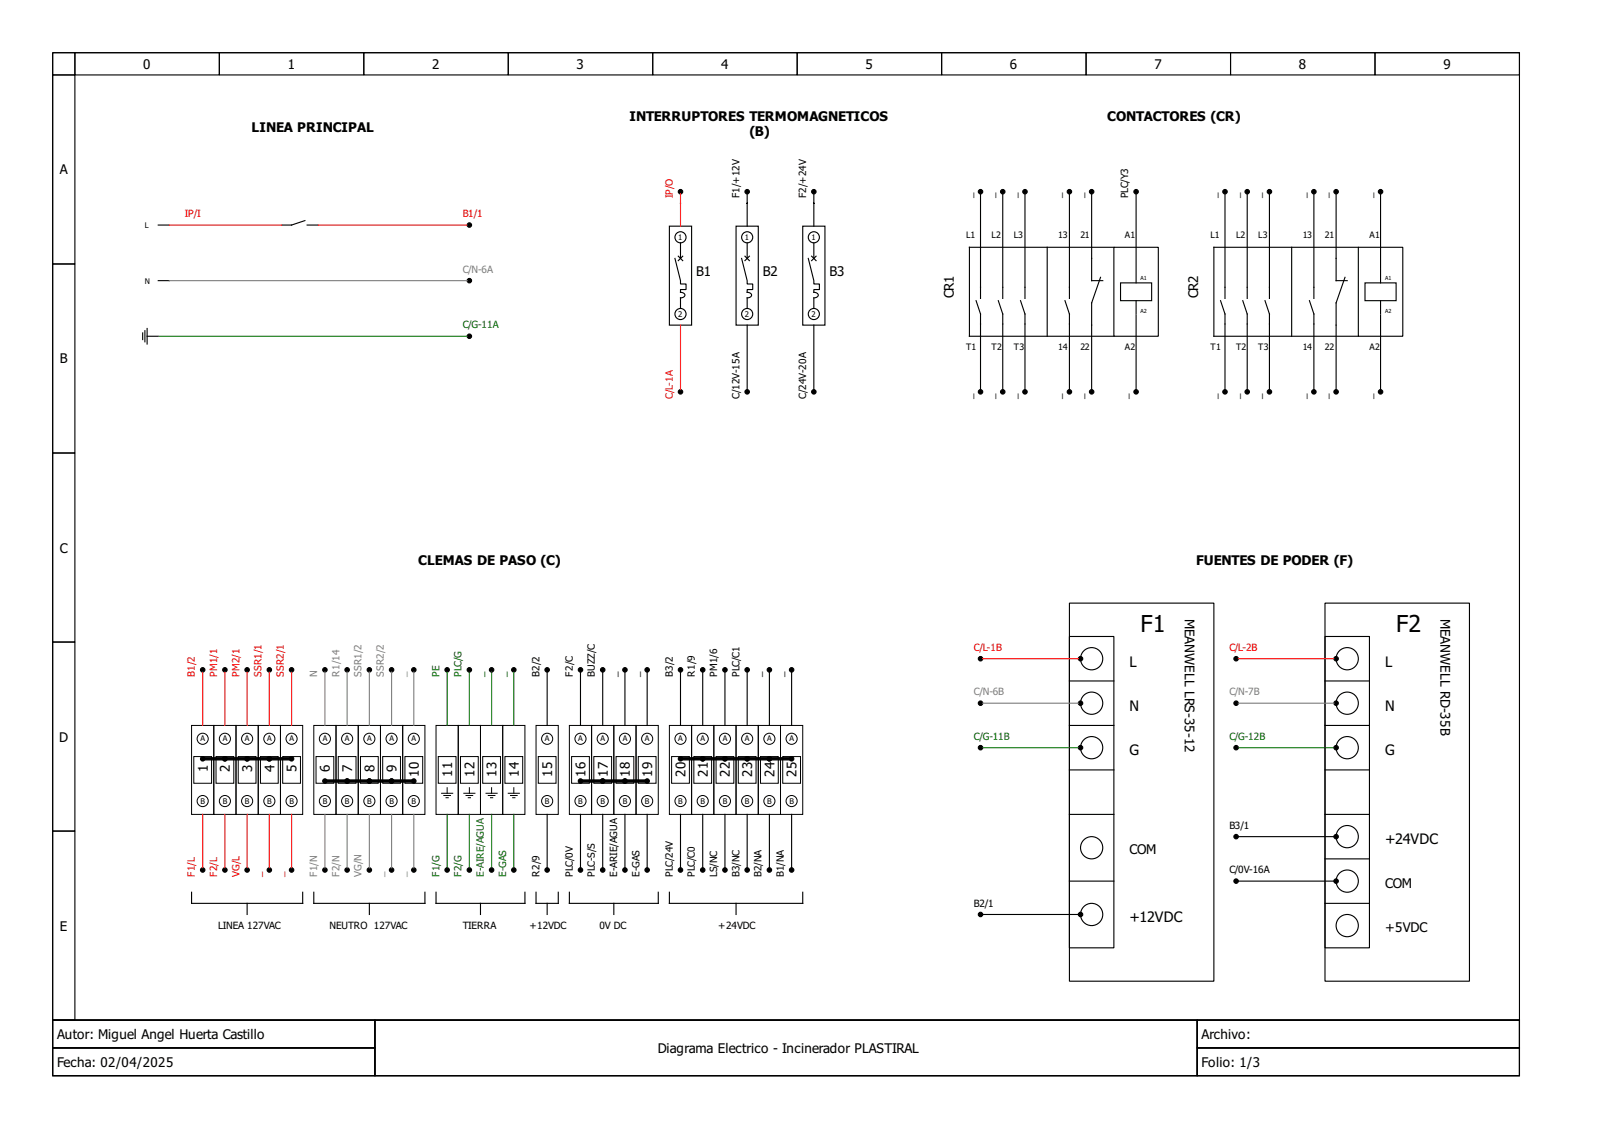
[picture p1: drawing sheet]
<svg xmlns="http://www.w3.org/2000/svg" width="297mm" height="210mm" viewBox="0 0 297 210" stroke-linecap="round" stroke-linejoin="round" font-family="sans-serif">
<g fill="none" stroke="#000" stroke-width=".21">
<path d="M9.8 9.8h272.6v179.7h-272.6zM9.8 9.8h4.1v4.1h-4.1zM9.8 13.9h4.1v35.1h-4.1zM13.9 9.8h26.9v4.1h-26.9zM40.8 9.8h26.8v4.1h-26.8zM67.6 9.8h26.9v4.1h-26.9zM94.5 9.8h26.8v4.1h-26.8zM121.3 9.8h26.9v4.1h-26.9zM148.2 9.8h26.8v4.1h-26.8zM175 9.8h26.9v4.1h-26.9zM201.9 9.8h26.8v4.1h-26.8zM228.7 9.8h26.9v4.1h-26.9z"/>
<path d="M255.6 9.8h26.8v4.1h-26.8zM138.9 36v6M151.3 36v6M182.3 36v19.4M186.4 36v19.4M190.5 36v19.4M198.8 36v19.4M202.9 36v16.1h2.1M211.2 36v13.9M227.7 36v19.4M231.8 36v19.4M236 36v19.4"/>
<path d="M244.2 36v19.4M248.4 36v16.1h2M256.6 36v13.9M9.8 49h4.1v35.1h-4.1zM29.4 41.8h2.1M29.4 52.1h2.1M56.7 41l-2.5 .8h-1.9M57.1 41.8h2.1M124.4 42h4.2v18.4h-4.2zM125.5 48l1 4.1v.7h1v1h-1v.5a.62 .62 0 0 1 .8 .7l-.8 .3v2M126.1 47.6l.8 .8M126.5 45.1v2.9"/>
<path d="M126.9 47.6l-.8 .8M136.8 42h4.2v18.4h-4.2zM137.9 48l1 4.1v.7h1v1h-1v.5a.62 .62 0 0 1 .7 .7l-.7 .3v2M138.5 47.6l.8 .8M138.9 45.1v2.9M139.3 47.6l-.8 .8M149.2 42h4.1v18.4h-4.1zM150.2 48l1.1 4.1v.7h1v1h-1v.5a.62 .62 0 0 1 .7 .7l-.7 .3v2M150.9 47.6l.8 .8M151.3 45.1v2.9M151.7 47.6l-.8 .8M181.4 55.9l.9 2.4v14.1"/>
<path d="M185.6 55.9l.8 2.4v14.1M189.7 55.9l.8 2.4v14.1M194.7 45.9v16.6M198 55.9l.8 2.4v14.1M204.6 51.5l-1.7 4.8v16.1M207 45.9h8.3v16.6h-8.3zM207 45.9h-26.8v16.6h26.8M208.3 52.5h5.8v3.4h-5.8zM211.2 58.5v13.9M211.2 50.1v2.4M211.2 55.9v2.4M226.9 55.9l.8 2.4v14.1"/>
<path d="M231 55.9l.8 2.4v14.1M235.1 55.9l.9 2.4v14.1M240.1 45.9v16.6M243.4 55.9l.8 2.4v14.1M250 51.5l-1.6 4.8v16.1M252.5 45.9h8.3v16.6h-8.3zM252.5 45.9h-26.9v16.6h26.9M253.7 52.5h5.8v3.4h-5.8zM256.6 58.5v13.9M256.6 50.1v2.4M256.6 55.9v2.4M26.5 61.8v1.3"/>
<path d="M26.9 61.4v2.1M27.3 62.5h2.1M27.3 61v2.9M138.9 60.4v12M151.3 60.4v12M9.8 84.1h4.1v35.2h-4.1zM9.8 119.3h4.1v35.1h-4.1zM198.8 112h26.8v70.3h-26.8zM198.8 118.2h8.2v57.9h-8.2zM246.3 112h26.8v70.3h-26.8zM246.3 118.2h8.3v57.9h-8.3zM101.7 124.8v10"/>
<path d="M107.9 124.8v10M112 124.8v10M116.2 124.8v10M120.3 124.8v10M126.5 124.8v10M130.6 124.8v10M134.8 124.8v10M138.9 124.8v10M143 124.8v10M147.1 124.8v10M198.8 134.8h8.2M198.8 126.5h8.2"/>
<path d="M246.3 134.8h8.3M246.3 126.5h8.3M9.8 154.4h4.1v35.1h-4.1zM101.7 151.3v9.9M107.9 151.3v9.9M112 151.3v9.9M116.2 151.3v9.9M120.3 151.3v9.9M126.5 151.3v9.9M130.6 151.3v9.9M134.8 151.3v9.9M138.9 151.3v9.9"/>
<path d="M143 151.3v9.9M147.1 151.3v9.9M198.8 151.3h8.2M198.8 143h8.2M230.2 155.4h17.7M246.3 159.5h8.3M246.3 151.3h8.3M246.3 143h8.3M35.6 165.7v2.1h20.7v-2.1M45.9 167.8v2.1M58.3 165.7v2.1h20.7v-2.1M68.7 167.8v2.1"/>
<path d="M81.1 165.7v2.1h16.5v-2.1M89.3 167.8v2.1M99.6 165.7v2.1h4.2v-2.1M101.7 167.8v2.1M105.8 165.7v2.1h16.6v-2.1M114.1 167.8v2.1M124.4 165.7v2.1h24.8v-2.1M136.8 167.8v2.1M182.7 169.9h17.7M198.8 163.7h8.2M230.2 163.7h17.7M246.3 167.8h8.3"/>
<path d="M9.8 189.5h272.6v10.3h-272.6zM9.8 189.5h59.9v5.2h-59.9zM9.8 194.7h59.9v5.1h-59.9zM69.7 189.5h152.8v10.3h-152.8zM222.5 189.5h59.9v5.2h-59.9zM222.5 194.7h59.9v5.1h-59.9z"/>
<circle cx="126.5" cy="44.1" r="1.03"/>
<circle cx="126.5" cy="58.3" r="1.03"/>
<circle cx="138.9" cy="44.1" r="1.03"/>
<circle cx="138.9" cy="58.3" r="1.03"/>
<circle cx="151.3" cy="44.1" r="1.03"/>
<circle cx="151.3" cy="58.3" r="1.03"/>
<circle cx="202.9" cy="122.4" r="2.07"/>
<circle cx="202.9" cy="130.6" r="2.07"/>
<circle cx="202.9" cy="138.9" r="2.07"/>
<circle cx="250.4" cy="122.4" r="2.07"/>
<circle cx="250.4" cy="138.9" r="2.07"/>
<circle cx="250.4" cy="130.6" r="2.07"/>
<circle cx="202.9" cy="157.5" r="2.07"/>
<circle cx="250.4" cy="155.4" r="2.07"/>
<circle cx="202.9" cy="169.9" r="2.07"/>
<circle cx="250.4" cy="163.7" r="2.07"/>
<circle cx="250.4" cy="171.9" r="2.07"/>
</g>
<g fill="#000" stroke="#000" stroke-width=".21">
<path d="M37.7 140.7h4.1v.5h-4.1z" fill-rule="evenodd"/>
<path d="M41.8 140.7h4.1v.5h-4.1z" fill-rule="evenodd"/>
<path d="M45.9 140.7h4.2v.5h-4.2z" fill-rule="evenodd"/>
<path d="M50.1 140.7h4.1v.5h-4.1z" fill-rule="evenodd"/>
<path d="M60.4 144.9h4.1v.4h-4.1z" fill-rule="evenodd"/>
<path d="M64.5 144.9h4.2v.4h-4.2z" fill-rule="evenodd"/>
<path d="M68.7 144.9h4.1v.4h-4.1z" fill-rule="evenodd"/>
<path d="M72.8 144.9h4.1v.4h-4.1z" fill-rule="evenodd"/>
<path d="M107.9 144.9h4.1v.4h-4.1z" fill-rule="evenodd"/>
<path d="M112 144.9h4.2v.4h-4.2z" fill-rule="evenodd"/>
<path d="M116.2 144.9h4.1v.4h-4.1z" fill-rule="evenodd"/>
<path d="M126.5 140.7h4.1v.5h-4.1z" fill-rule="evenodd"/>
<path d="M130.6 140.7h4.2v.5h-4.2z" fill-rule="evenodd"/>
<path d="M134.8 140.7h4.1v.5h-4.1z" fill-rule="evenodd"/>
<path d="M138.9 140.7h4.1v.5h-4.1z" fill-rule="evenodd"/>
<path d="M143 140.7h4.1v.5h-4.1z" fill-rule="evenodd"/>
<circle cx="126.5" cy="35.6" r=".41"/>
<circle cx="138.9" cy="35.6" r=".41"/>
<circle cx="151.3" cy="35.6" r=".41"/>
<circle cx="182.3" cy="35.6" r=".41"/>
<circle cx="186.4" cy="35.6" r=".41"/>
<circle cx="190.5" cy="35.6" r=".41"/>
<circle cx="198.8" cy="35.6" r=".41"/>
<circle cx="202.9" cy="35.6" r=".41"/>
<circle cx="211.2" cy="35.6" r=".41"/>
<circle cx="227.7" cy="35.6" r=".41"/>
<circle cx="231.8" cy="35.6" r=".41"/>
<circle cx="236" cy="35.6" r=".41"/>
<circle cx="244.2" cy="35.6" r=".41"/>
<circle cx="248.4" cy="35.6" r=".41"/>
<circle cx="256.6" cy="35.6" r=".41"/>
<circle cx="87.2" cy="41.8" r=".41"/>
<circle cx="87.2" cy="52.1" r=".41"/>
<circle cx="87.2" cy="62.5" r=".41"/>
<circle cx="126.5" cy="72.8" r=".41"/>
<circle cx="138.9" cy="72.8" r=".41"/>
<circle cx="151.3" cy="72.8" r=".41"/>
<circle cx="182.3" cy="72.8" r=".41"/>
<circle cx="186.4" cy="72.8" r=".41"/>
<circle cx="190.5" cy="72.8" r=".41"/>
<circle cx="198.8" cy="72.8" r=".41"/>
<circle cx="202.9" cy="72.8" r=".41"/>
<circle cx="211.2" cy="72.8" r=".41"/>
<circle cx="227.7" cy="72.8" r=".41"/>
<circle cx="231.8" cy="72.8" r=".41"/>
<circle cx="236" cy="72.8" r=".41"/>
<circle cx="244.2" cy="72.8" r=".41"/>
<circle cx="248.4" cy="72.8" r=".41"/>
<circle cx="256.6" cy="72.8" r=".41"/>
<circle cx="37.7" cy="124.4" r=".41"/>
<circle cx="41.8" cy="124.4" r=".41"/>
<circle cx="45.9" cy="124.4" r=".41"/>
<circle cx="50.1" cy="124.4" r=".41"/>
<circle cx="54.2" cy="124.4" r=".41"/>
<circle cx="60.4" cy="124.4" r=".41"/>
<circle cx="64.5" cy="124.4" r=".41"/>
<circle cx="68.7" cy="124.4" r=".41"/>
<circle cx="72.8" cy="124.4" r=".41"/>
<circle cx="76.9" cy="124.4" r=".41"/>
<circle cx="83.1" cy="124.4" r=".41"/>
<circle cx="87.2" cy="124.4" r=".41"/>
<circle cx="91.4" cy="124.4" r=".41"/>
<circle cx="95.5" cy="124.4" r=".41"/>
<circle cx="101.7" cy="124.4" r=".41"/>
<circle cx="107.9" cy="124.4" r=".41"/>
<circle cx="112" cy="124.4" r=".41"/>
<circle cx="116.2" cy="124.4" r=".41"/>
<circle cx="120.3" cy="124.4" r=".41"/>
<circle cx="126.5" cy="124.4" r=".41"/>
<circle cx="130.6" cy="124.4" r=".41"/>
<circle cx="134.8" cy="124.4" r=".41"/>
<circle cx="138.9" cy="124.4" r=".41"/>
<circle cx="143" cy="124.4" r=".41"/>
<circle cx="147.1" cy="124.4" r=".41"/>
<circle cx="182.3" cy="130.6" r=".41"/>
<circle cx="182.3" cy="122.4" r=".41"/>
<circle cx="182.3" cy="138.9" r=".41"/>
<circle cx="200.9" cy="122.4" r=".41"/>
<circle cx="200.9" cy="138.9" r=".41"/>
<circle cx="200.9" cy="130.6" r=".41"/>
<circle cx="229.8" cy="130.6" r=".41"/>
<circle cx="229.8" cy="122.4" r=".41"/>
<circle cx="229.8" cy="138.9" r=".41"/>
<circle cx="248.4" cy="122.4" r=".41"/>
<circle cx="248.4" cy="138.9" r=".41"/>
<circle cx="248.4" cy="130.6" r=".41"/>
<circle cx="37.7" cy="141" r=".41"/>
<circle cx="41.8" cy="141" r=".41"/>
<circle cx="45.9" cy="141" r=".41"/>
<circle cx="50.1" cy="141" r=".41"/>
<circle cx="54.2" cy="141" r=".41"/>
<circle cx="60.4" cy="145.1" r=".41"/>
<circle cx="64.5" cy="145.1" r=".41"/>
<circle cx="68.7" cy="145.1" r=".41"/>
<circle cx="72.8" cy="145.1" r=".41"/>
<circle cx="76.9" cy="145.1" r=".41"/>
<circle cx="107.9" cy="145.1" r=".41"/>
<circle cx="112" cy="145.1" r=".41"/>
<circle cx="116.2" cy="145.1" r=".41"/>
<circle cx="120.3" cy="145.1" r=".41"/>
<circle cx="126.5" cy="141" r=".41"/>
<circle cx="130.6" cy="141" r=".41"/>
<circle cx="134.8" cy="141" r=".41"/>
<circle cx="138.9" cy="141" r=".41"/>
<circle cx="143" cy="141" r=".41"/>
<circle cx="147.1" cy="141" r=".41"/>
<circle cx="229.8" cy="155.4" r=".41"/>
<circle cx="248.4" cy="155.4" r=".41"/>
<circle cx="37.7" cy="161.6" r=".41"/>
<circle cx="41.8" cy="161.6" r=".41"/>
<circle cx="45.9" cy="161.6" r=".41"/>
<circle cx="50.1" cy="161.6" r=".41"/>
<circle cx="54.2" cy="161.6" r=".41"/>
<circle cx="60.4" cy="161.6" r=".41"/>
<circle cx="64.5" cy="161.6" r=".41"/>
<circle cx="68.7" cy="161.6" r=".41"/>
<circle cx="72.8" cy="161.6" r=".41"/>
<circle cx="76.9" cy="161.6" r=".41"/>
<circle cx="83.1" cy="161.6" r=".41"/>
<circle cx="87.2" cy="161.6" r=".41"/>
<circle cx="91.4" cy="161.6" r=".41"/>
<circle cx="95.5" cy="161.6" r=".41"/>
<circle cx="101.7" cy="161.6" r=".41"/>
<circle cx="107.9" cy="161.6" r=".41"/>
<circle cx="112" cy="161.6" r=".41"/>
<circle cx="116.2" cy="161.6" r=".41"/>
<circle cx="120.3" cy="161.6" r=".41"/>
<circle cx="126.5" cy="161.6" r=".41"/>
<circle cx="130.6" cy="161.6" r=".41"/>
<circle cx="134.8" cy="161.6" r=".41"/>
<circle cx="138.9" cy="161.6" r=".41"/>
<circle cx="143" cy="161.6" r=".41"/>
<circle cx="147.1" cy="161.6" r=".41"/>
<circle cx="182.3" cy="169.9" r=".41"/>
<circle cx="200.9" cy="169.9" r=".41"/>
<circle cx="229.8" cy="163.7" r=".41"/>
<circle cx="248.4" cy="163.7" r=".41"/>
</g>
<g fill="none" stroke="#000" stroke-width=".19">
<path d="M35.6 134.8h4.1v16.5h-4.1zM39.7 134.8h4.2v16.5h-4.2zM43.9 134.8h4.1v16.5h-4.1zM48 134.8h4.1v16.5h-4.1zM52.1 134.8h4.2v16.5h-4.2zM58.3 134.8h4.2v16.5h-4.2zM62.5 134.8h4.1v16.5h-4.1zM66.6 134.8h4.1v16.5h-4.1zM70.7 134.8h4.2v16.5h-4.2zM74.9 134.8h4.1v16.5h-4.1zM81.1 134.8h4.1v16.5h-4.1zM85.2 134.8h4.1v16.5h-4.1z"/>
<path d="M89.3 134.8h4.1v16.5h-4.1zM93.4 134.8h4.2v16.5h-4.2zM99.6 134.8h4.2v16.5h-4.2zM105.8 134.8h4.2v16.5h-4.2zM110 134.8h4.1v16.5h-4.1zM114.1 134.8h4.1v16.5h-4.1zM118.2 134.8h4.2v16.5h-4.2zM124.4 134.8h4.2v16.5h-4.2zM128.6 134.8h4.1v16.5h-4.1zM132.7 134.8h4.1v16.5h-4.1zM136.8 134.8h4.2v16.5h-4.2zM141 134.8h4.1v16.5h-4.1z"/>
<path d="M145.1 134.8h4.1v16.5h-4.1zM36 140.5h3.3v5h-3.3zM40.2 140.5h3.3v5h-3.3zM44.3 140.5h3.3v5h-3.3zM48.4 140.5h3.3v5h-3.3zM52.5 140.5h3.4v5h-3.4zM58.7 140.5h3.3v5h-3.3zM62.9 140.5h3.3v5h-3.3zM67 140.5h3.3v5h-3.3zM71.1 140.5h3.3v5h-3.3zM75.3 140.5h3.3v5h-3.3zM81.5 140.5h3.3v5h-3.3z"/>
<path d="M82.1 147.4h2M82.5 147.8h1.2M82.9 148.2h.4M83.1 146.3v1.1M85.6 140.5h3.3v5h-3.3zM86.2 147.4h2.1M86.6 147.8h1.3M87 148.2h.5M87.2 146.3v1.1M89.7 140.5h3.3v5h-3.3zM90.3 147.4h2.1M90.8 147.8h1.2"/>
<path d="M91.2 148.2h.4M91.4 146.3v1.1M93.9 140.5h3.3v5h-3.3zM94.5 147.4h2M94.9 147.8h1.2M95.3 148.2h.4M95.5 146.3v1.1M100.1 140.5h3.3v5h-3.3zM106.2 140.5h3.4v5h-3.4zM110.4 140.5h3.3v5h-3.3zM114.5 140.5h3.3v5h-3.3zM118.6 140.5h3.3v5h-3.3z"/>
<path d="M124.8 140.5h3.3v5h-3.3zM129 140.5h3.3v5h-3.3zM133.1 140.5h3.3v5h-3.3zM137.2 140.5h3.3v5h-3.3zM141.4 140.5h3.3v5h-3.3zM145.5 140.5h3.3v5h-3.3z"/>
<circle cx="37.7" cy="137.2" r="1.03"/>
<circle cx="41.8" cy="137.2" r="1.03"/>
<circle cx="45.9" cy="137.2" r="1.03"/>
<circle cx="50.1" cy="137.2" r="1.03"/>
<circle cx="54.2" cy="137.2" r="1.03"/>
<circle cx="60.4" cy="137.2" r="1.03"/>
<circle cx="64.5" cy="137.2" r="1.03"/>
<circle cx="68.7" cy="137.2" r="1.03"/>
<circle cx="72.8" cy="137.2" r="1.03"/>
<circle cx="76.9" cy="137.2" r="1.03"/>
<circle cx="101.7" cy="137.2" r="1.03"/>
<circle cx="107.9" cy="137.2" r="1.03"/>
<circle cx="112" cy="137.2" r="1.03"/>
<circle cx="116.2" cy="137.2" r="1.03"/>
<circle cx="120.3" cy="137.2" r="1.03"/>
<circle cx="126.5" cy="137.2" r="1.03"/>
<circle cx="130.6" cy="137.2" r="1.03"/>
<circle cx="134.8" cy="137.2" r="1.03"/>
<circle cx="138.9" cy="137.2" r="1.03"/>
<circle cx="143" cy="137.2" r="1.03"/>
<circle cx="147.1" cy="137.2" r="1.03"/>
<circle cx="37.7" cy="148.8" r="1.03"/>
<circle cx="41.8" cy="148.8" r="1.03"/>
<circle cx="45.9" cy="148.8" r="1.03"/>
<circle cx="50.1" cy="148.8" r="1.03"/>
<circle cx="54.2" cy="148.8" r="1.03"/>
<circle cx="60.4" cy="148.8" r="1.03"/>
<circle cx="64.5" cy="148.8" r="1.03"/>
<circle cx="68.7" cy="148.8" r="1.03"/>
<circle cx="72.8" cy="148.8" r="1.03"/>
<circle cx="76.9" cy="148.8" r="1.03"/>
<circle cx="101.7" cy="148.8" r="1.03"/>
<circle cx="107.9" cy="148.8" r="1.03"/>
<circle cx="112" cy="148.8" r="1.03"/>
<circle cx="116.2" cy="148.8" r="1.03"/>
<circle cx="120.3" cy="148.8" r="1.03"/>
<circle cx="126.5" cy="148.8" r="1.03"/>
<circle cx="130.6" cy="148.8" r="1.03"/>
<circle cx="134.8" cy="148.8" r="1.03"/>
<circle cx="138.9" cy="148.8" r="1.03"/>
<circle cx="143" cy="148.8" r="1.03"/>
<circle cx="147.1" cy="148.8" r="1.03"/>
</g>
<g fill="none" stroke="#7e7e7e" stroke-width=".21">
<path d="M31.5 52.1h55.3M60.4 124.8v10M64.5 124.8v10M68.7 124.8v10M72.8 124.8v10M76.9 124.8v10M182.7 130.6h17.7M230.2 130.6h17.7M60.4 151.3v9.9M64.5 151.3v9.9M68.7 151.3v9.9M72.8 151.3v9.9"/>
<path d="M76.9 151.3v9.9"/>
</g>
<g fill="none" stroke="#f00" stroke-width=".21">
<path d="M126.5 36v6M31.5 41.8h20.8M59.2 41.8h27.6M126.5 60.4v12M37.7 124.8v10M41.8 124.8v10M45.9 124.8v10M50.1 124.8v10M54.2 124.8v10M182.7 122.4h17.7M230.2 122.4h17.7M37.7 151.3v9.9"/>
<path d="M41.8 151.3v9.9M45.9 151.3v9.9M50.1 151.3v9.9M54.2 151.3v9.9"/>
</g>
<path d="M29.6 62.5h57.2M83.1 124.8v10M87.2 124.8v10M91.4 124.8v10M95.5 124.8v10M182.7 138.9h17.7M230.2 138.9h17.7M83.1 151.3v9.9M87.2 151.3v9.9M91.4 151.3v9.9M95.5 151.3v9.9" fill="none" stroke="#007100" stroke-width=".21"/>
<g font-size="4.3">
<text x="212" y="117.4">F1</text>
<text x="259.5" y="117.4">F2</text>
</g>
<g font-size="2.7">
<text x="209.9" y="123.8">L</text>
<text x="257.4" y="123.8">L</text>
<text x="209.9" y="132.1">N</text>
<text x="257.4" y="132.1">N</text>
<text x="209.9" y="140.3">G</text>
<text x="257.4" y="140.3">G</text>
<text x="257.4" y="156.9">+24VDC</text>
<text x="209.9" y="171.3">+12VDC</text>
</g>
<g font-size="2.5">
<text x="26.6" y="12.8">0</text>
<text x="53.5" y="12.8">1</text>
<text x="80.3" y="12.8">2</text>
<text x="107.2" y="12.8">3</text>
<text x="134" y="12.8">4</text>
<text x="160.9" y="12.8">5</text>
<text x="187.7" y="12.8">6</text>
<text x="214.6" y="12.8">7</text>
<text x="241.4" y="12.8">8</text>
<text x="268.3" y="12.8">9</text>
<text x="117" y="22.4">INTERRUPTORES TERMOMAGNETICOS</text>
<text x="205.8" y="22.4">CONTACTORES (CR)</text>
<text x="46.8" y="24.5">LINEA PRINCIPAL</text>
<text x="139.3" y="25.3">(B)</text>
<text x="11.1" y="32.4">A</text>
<text x="129.4" y="51.3">B1</text>
<text x="141.8" y="51.3">B2</text>
<text x="154.2" y="51.3">B3</text>
<text x="177.3" y="55.4" transform="rotate(-90 177.3 55.4)">CR1</text>
<text x="222.7" y="55.4" transform="rotate(-90 222.7 55.4)">CR2</text>
<text x="11.1" y="67.5">B</text>
<text x="11.1" y="102.6">C</text>
<text x="77.7" y="105">CLEMAS DE PASO (C)</text>
<text x="222.3" y="105">FUENTES DE PODER (F)</text>
<text x="220.3" y="114.9" transform="rotate(90 220.3 114.9)">MEANWELL LRS-35-12</text>
<text x="267.8" y="114.9" transform="rotate(90 267.8 114.9)">MEANWELL RD-35B</text>
<text x="11" y="137.7">D</text>
<text x="38.6" y="143.4" transform="rotate(-90 38.6 143.4)">1</text>
<text x="42.7" y="143.4" transform="rotate(-90 42.7 143.4)">2</text>
<text x="46.9" y="143.4" transform="rotate(-90 46.9 143.4)">3</text>
<text x="51" y="143.4" transform="rotate(-90 51 143.4)">4</text>
<text x="55.1" y="143.4" transform="rotate(-90 55.1 143.4)">5</text>
<text x="61.3" y="143.4" transform="rotate(-90 61.3 143.4)">6</text>
<text x="65.5" y="143.4" transform="rotate(-90 65.5 143.4)">7</text>
<text x="69.6" y="143.4" transform="rotate(-90 69.6 143.4)">8</text>
<text x="73.7" y="143.4" transform="rotate(-90 73.7 143.4)">9</text>
<text x="77.8" y="144.3" transform="rotate(-90 77.8 144.3)">10</text>
<text x="84" y="144.3" transform="rotate(-90 84 144.3)">11</text>
<text x="88.2" y="144.3" transform="rotate(-90 88.2 144.3)">12</text>
<text x="92.3" y="144.3" transform="rotate(-90 92.3 144.3)">13</text>
<text x="96.4" y="144.3" transform="rotate(-90 96.4 144.3)">14</text>
<text x="102.6" y="144.3" transform="rotate(-90 102.6 144.3)">15</text>
<text x="108.8" y="144.3" transform="rotate(-90 108.8 144.3)">16</text>
<text x="113" y="144.3" transform="rotate(-90 113 144.3)">17</text>
<text x="117.1" y="144.3" transform="rotate(-90 117.1 144.3)">18</text>
<text x="121.2" y="144.3" transform="rotate(-90 121.2 144.3)">19</text>
<text x="127.4" y="144.3" transform="rotate(-90 127.4 144.3)">20</text>
<text x="131.6" y="144.3" transform="rotate(-90 131.6 144.3)">21</text>
<text x="135.7" y="144.3" transform="rotate(-90 135.7 144.3)">22</text>
<text x="139.8" y="144.3" transform="rotate(-90 139.8 144.3)">23</text>
<text x="143.9" y="144.3" transform="rotate(-90 143.9 144.3)">24</text>
<text x="148.1" y="144.3" transform="rotate(-90 148.1 144.3)">25</text>
<text x="209.9" y="158.7">COM</text>
<text x="257.4" y="164.9">COM</text>
<text x="11.1" y="172.9">E</text>
<text x="257.4" y="173.2">+5VDC</text>
<text x="10.6" y="193">Autor: Miguel Angel Huerta Castillo</text>
<text x="122.3" y="195.6">Diagrama Electrico - Incinerador PLASTIRAL</text>
<text x="223.4" y="193">Archivo:</text>
<text x="10.6" y="198.2">Fecha: 02/04/2025</text>
<text x="223.4" y="198.2">Folio: 1/3</text>
</g>
<g font-size="1.9" fill="#f00">
<text x="34.4" y="40.4">IP/I</text>
<text x="86" y="40.4">B1/1</text>
<text x="125" y="36.8" transform="rotate(-90 125 36.8)">IP/O</text>
<text x="125" y="74" transform="rotate(-90 125 74)">C/L-1A</text>
<text x="36.2" y="125.7" transform="rotate(-90 36.2 125.7)">B1/2</text>
<text x="40.4" y="125.7" transform="rotate(-90 40.4 125.7)">PM1/1</text>
<text x="44.5" y="125.7" transform="rotate(-90 44.5 125.7)">PM2/1</text>
<text x="48.6" y="125.7" transform="rotate(-90 48.6 125.7)">SSR1/1</text>
<text x="52.8" y="125.7" transform="rotate(-90 52.8 125.7)">SSR2/1</text>
<text x="181" y="120.9">C/L-1B</text>
<text x="228.5" y="120.9">C/L-2B</text>
<text x="36.2" y="162.8" transform="rotate(-90 36.2 162.8)">F1/L</text>
<text x="40.4" y="162.8" transform="rotate(-90 40.4 162.8)">F2/L</text>
<text x="44.5" y="162.8" transform="rotate(-90 44.5 162.8)">VG/L</text>
<text x="48.6" y="162.8" transform="rotate(-90 48.6 162.8)">_</text>
<text x="52.8" y="162.8" transform="rotate(-90 52.8 162.8)">_</text>
</g>
<g font-size="1.9">
<text x="137.4" y="36.8" transform="rotate(-90 137.4 36.8)">F1/+12V</text>
<text x="149.8" y="36.8" transform="rotate(-90 149.8 36.8)">F2/+24V</text>
<text x="180.8" y="36.8" transform="rotate(-90 180.8 36.8)">_</text>
<text x="184.9" y="36.8" transform="rotate(-90 184.9 36.8)">_</text>
<text x="189.1" y="36.8" transform="rotate(-90 189.1 36.8)">_</text>
<text x="197.3" y="36.8" transform="rotate(-90 197.3 36.8)">_</text>
<text x="201.5" y="36.8" transform="rotate(-90 201.5 36.8)">_</text>
<text x="209.7" y="36.8" transform="rotate(-90 209.7 36.8)">PLC/Y3</text>
<text x="226.3" y="36.8" transform="rotate(-90 226.3 36.8)">_</text>
<text x="230.4" y="36.8" transform="rotate(-90 230.4 36.8)">_</text>
<text x="234.5" y="36.8" transform="rotate(-90 234.5 36.8)">_</text>
<text x="242.8" y="36.8" transform="rotate(-90 242.8 36.8)">_</text>
<text x="246.9" y="36.8" transform="rotate(-90 246.9 36.8)">_</text>
<text x="255.2" y="36.8" transform="rotate(-90 255.2 36.8)">_</text>
<text x="137.4" y="74" transform="rotate(-90 137.4 74)">C/12V-15A</text>
<text x="149.8" y="74" transform="rotate(-90 149.8 74)">C/24V-20A</text>
<text x="180.8" y="74" transform="rotate(-90 180.8 74)">_</text>
<text x="184.9" y="74" transform="rotate(-90 184.9 74)">_</text>
<text x="189.1" y="74" transform="rotate(-90 189.1 74)">_</text>
<text x="197.3" y="74" transform="rotate(-90 197.3 74)">_</text>
<text x="201.5" y="74" transform="rotate(-90 201.5 74)">_</text>
<text x="209.7" y="74" transform="rotate(-90 209.7 74)">_</text>
<text x="226.3" y="74" transform="rotate(-90 226.3 74)">_</text>
<text x="230.4" y="74" transform="rotate(-90 230.4 74)">_</text>
<text x="234.5" y="74" transform="rotate(-90 234.5 74)">_</text>
<text x="242.8" y="74" transform="rotate(-90 242.8 74)">_</text>
<text x="246.9" y="74" transform="rotate(-90 246.9 74)">_</text>
<text x="255.2" y="74" transform="rotate(-90 255.2 74)">_</text>
<text x="100.3" y="125.7" transform="rotate(-90 100.3 125.7)">B2/2</text>
<text x="106.5" y="125.7" transform="rotate(-90 106.5 125.7)">F2/C</text>
<text x="110.6" y="125.7" transform="rotate(-90 110.6 125.7)">BUZZ/C</text>
<text x="114.7" y="125.7" transform="rotate(-90 114.7 125.7)">_</text>
<text x="118.8" y="125.7" transform="rotate(-90 118.8 125.7)">_</text>
<text x="125" y="125.7" transform="rotate(-90 125 125.7)">B3/2</text>
<text x="129.2" y="125.7" transform="rotate(-90 129.2 125.7)">R1/9</text>
<text x="133.3" y="125.7" transform="rotate(-90 133.3 125.7)">PM1/6</text>
<text x="137.4" y="125.7" transform="rotate(-90 137.4 125.7)">PLC/C1</text>
<text x="141.6" y="125.7" transform="rotate(-90 141.6 125.7)">_</text>
<text x="145.7" y="125.7" transform="rotate(-90 145.7 125.7)">_</text>
<text x="228.5" y="154">B3/1</text>
<text x="100.3" y="162.8" transform="rotate(-90 100.3 162.8)">R2/9</text>
<text x="106.5" y="162.8" transform="rotate(-90 106.5 162.8)">PLC/0V</text>
<text x="110.6" y="162.8" transform="rotate(-90 110.6 162.8)">PLC-S/S</text>
<text x="114.7" y="162.8" transform="rotate(-90 114.7 162.8)">E-ARIE/AGUA</text>
<text x="118.8" y="162.8" transform="rotate(-90 118.8 162.8)">E-GAS</text>
<text x="125" y="162.8" transform="rotate(-90 125 162.8)">PLC/24V</text>
<text x="129.2" y="162.8" transform="rotate(-90 129.2 162.8)">PLC/C0</text>
<text x="133.3" y="162.8" transform="rotate(-90 133.3 162.8)">LS/NC</text>
<text x="137.4" y="162.8" transform="rotate(-90 137.4 162.8)">B3/NC</text>
<text x="141.6" y="162.8" transform="rotate(-90 141.6 162.8)">B2/NA</text>
<text x="145.7" y="162.8" transform="rotate(-90 145.7 162.8)">B1/NA</text>
<text x="228.5" y="162.2">C/0V-16A</text>
<text x="40.6" y="172.6">LINEA 127VAC</text>
<text x="61.2" y="172.6">NEUTRO 127VAC</text>
<text x="86" y="172.6">TIERRA</text>
<text x="98.4" y="172.6">+12VDC</text>
<text x="111.4" y="172.6">0V DC</text>
<text x="133.5" y="172.6">+24VDC</text>
<text x="181" y="168.4">B2/1</text>
</g>
<g font-size="1.9" fill="#7e7e7e">
<text x="86" y="50.7">C/N-6A</text>
<text x="58.9" y="125.7" transform="rotate(-90 58.9 125.7)">N</text>
<text x="63.1" y="125.7" transform="rotate(-90 63.1 125.7)">R1/14</text>
<text x="67.2" y="125.7" transform="rotate(-90 67.2 125.7)">SSR1/2</text>
<text x="71.3" y="125.7" transform="rotate(-90 71.3 125.7)">SSR2/2</text>
<text x="75.5" y="125.7" transform="rotate(-90 75.5 125.7)">_</text>
<text x="181" y="129.2">C/N-6B</text>
<text x="228.5" y="129.2">C/N-7B</text>
<text x="58.9" y="162.8" transform="rotate(-90 58.9 162.8)">F1/N</text>
<text x="63.1" y="162.8" transform="rotate(-90 63.1 162.8)">F2/N</text>
<text x="67.2" y="162.8" transform="rotate(-90 67.2 162.8)">VG/N</text>
<text x="71.3" y="162.8" transform="rotate(-90 71.3 162.8)">_</text>
<text x="75.5" y="162.8" transform="rotate(-90 75.5 162.8)">_</text>
</g>
<g font-size="1.9" fill="#007100">
<text x="86" y="61">C/G-11A</text>
<text x="81.7" y="125.7" transform="rotate(-90 81.7 125.7)">PE</text>
<text x="85.8" y="125.7" transform="rotate(-90 85.8 125.7)">PLC/G</text>
<text x="89.9" y="125.7" transform="rotate(-90 89.9 125.7)">_</text>
<text x="94.1" y="125.7" transform="rotate(-90 94.1 125.7)">_</text>
<text x="181" y="137.4">C/G-11B</text>
<text x="228.5" y="137.4">C/G-12B</text>
<text x="81.7" y="162.8" transform="rotate(-90 81.7 162.8)">F1/G</text>
<text x="85.8" y="162.8" transform="rotate(-90 85.8 162.8)">F2/G</text>
<text x="89.9" y="162.8" transform="rotate(-90 89.9 162.8)">E-AIRE/AGUA</text>
<text x="94.1" y="162.8" transform="rotate(-90 94.1 162.8)">E-GAS</text>
</g>
<g font-size="1.7">
<text x="179.6" y="44.3">L1</text>
<text x="184.3" y="44.3">L2</text>
<text x="188.5" y="44.3">L3</text>
<text x="196.7" y="44.3">13</text>
<text x="200.9" y="44.3">21</text>
<text x="209.1" y="44.3">A1</text>
<text x="225" y="44.3">L1</text>
<text x="229.8" y="44.3">L2</text>
<text x="233.9" y="44.3">L3</text>
<text x="242.2" y="44.3">13</text>
<text x="246.3" y="44.3">21</text>
<text x="254.6" y="44.3">A1</text>
<text x="179.6" y="64.9">T1</text>
<text x="184.3" y="64.9">T2</text>
<text x="188.5" y="64.9">T3</text>
<text x="196.7" y="64.9">14</text>
<text x="200.9" y="64.9">22</text>
<text x="209.1" y="64.9">A2</text>
<text x="225" y="64.9">T1</text>
<text x="229.8" y="64.9">T2</text>
<text x="233.9" y="64.9">T3</text>
<text x="242.2" y="64.9">14</text>
<text x="246.3" y="64.9">22</text>
<text x="254.6" y="64.9">A2</text>
</g>
<g font-size="1.4">
<text x="26.9" y="42.4">L</text>
<text x="126.1" y="44.5">1</text>
<text x="138.5" y="44.5">1</text>
<text x="150.9" y="44.5">1</text>
<text x="26.9" y="52.8">N</text>
<text x="126.1" y="58.9">2</text>
<text x="138.5" y="58.9">2</text>
<text x="150.9" y="58.9">2</text>
<text x="37.3" y="137.6">A</text>
<text x="41.4" y="137.6">A</text>
<text x="45.5" y="137.6">A</text>
<text x="49.7" y="137.6">A</text>
<text x="53.8" y="137.6">A</text>
<text x="60" y="137.6">A</text>
<text x="64.1" y="137.6">A</text>
<text x="68.2" y="137.6">A</text>
<text x="72.4" y="137.6">A</text>
<text x="76.5" y="137.6">A</text>
<text x="101.3" y="137.6">A</text>
<text x="107.5" y="137.6">A</text>
<text x="111.6" y="137.6">A</text>
<text x="115.8" y="137.6">A</text>
<text x="119.9" y="137.6">A</text>
<text x="126.1" y="137.6">A</text>
<text x="130.2" y="137.6">A</text>
<text x="134.3" y="137.6">A</text>
<text x="138.5" y="137.6">A</text>
<text x="142.6" y="137.6">A</text>
<text x="146.7" y="137.6">A</text>
<text x="37.3" y="149.4">B</text>
<text x="41.4" y="149.4">B</text>
<text x="45.5" y="149.4">B</text>
<text x="49.7" y="149.4">B</text>
<text x="53.8" y="149.4">B</text>
<text x="60" y="149.4">B</text>
<text x="64.1" y="149.4">B</text>
<text x="68.2" y="149.4">B</text>
<text x="72.4" y="149.4">B</text>
<text x="76.5" y="149.4">B</text>
<text x="101.3" y="149.4">B</text>
<text x="107.5" y="149.4">B</text>
<text x="111.6" y="149.4">B</text>
<text x="115.8" y="149.4">B</text>
<text x="119.9" y="149.4">B</text>
<text x="126.1" y="149.4">B</text>
<text x="130.2" y="149.4">B</text>
<text x="134.3" y="149.4">B</text>
<text x="138.5" y="149.4">B</text>
<text x="142.6" y="149.4">B</text>
<text x="146.7" y="149.4">B</text>
</g>
<g font-size="1">
<text x="212" y="51.9">A1</text>
<text x="257.4" y="51.9">A1</text>
<text x="212" y="58.1">A2</text>
<text x="257.4" y="58.1">A2</text>
</g>
</svg>
